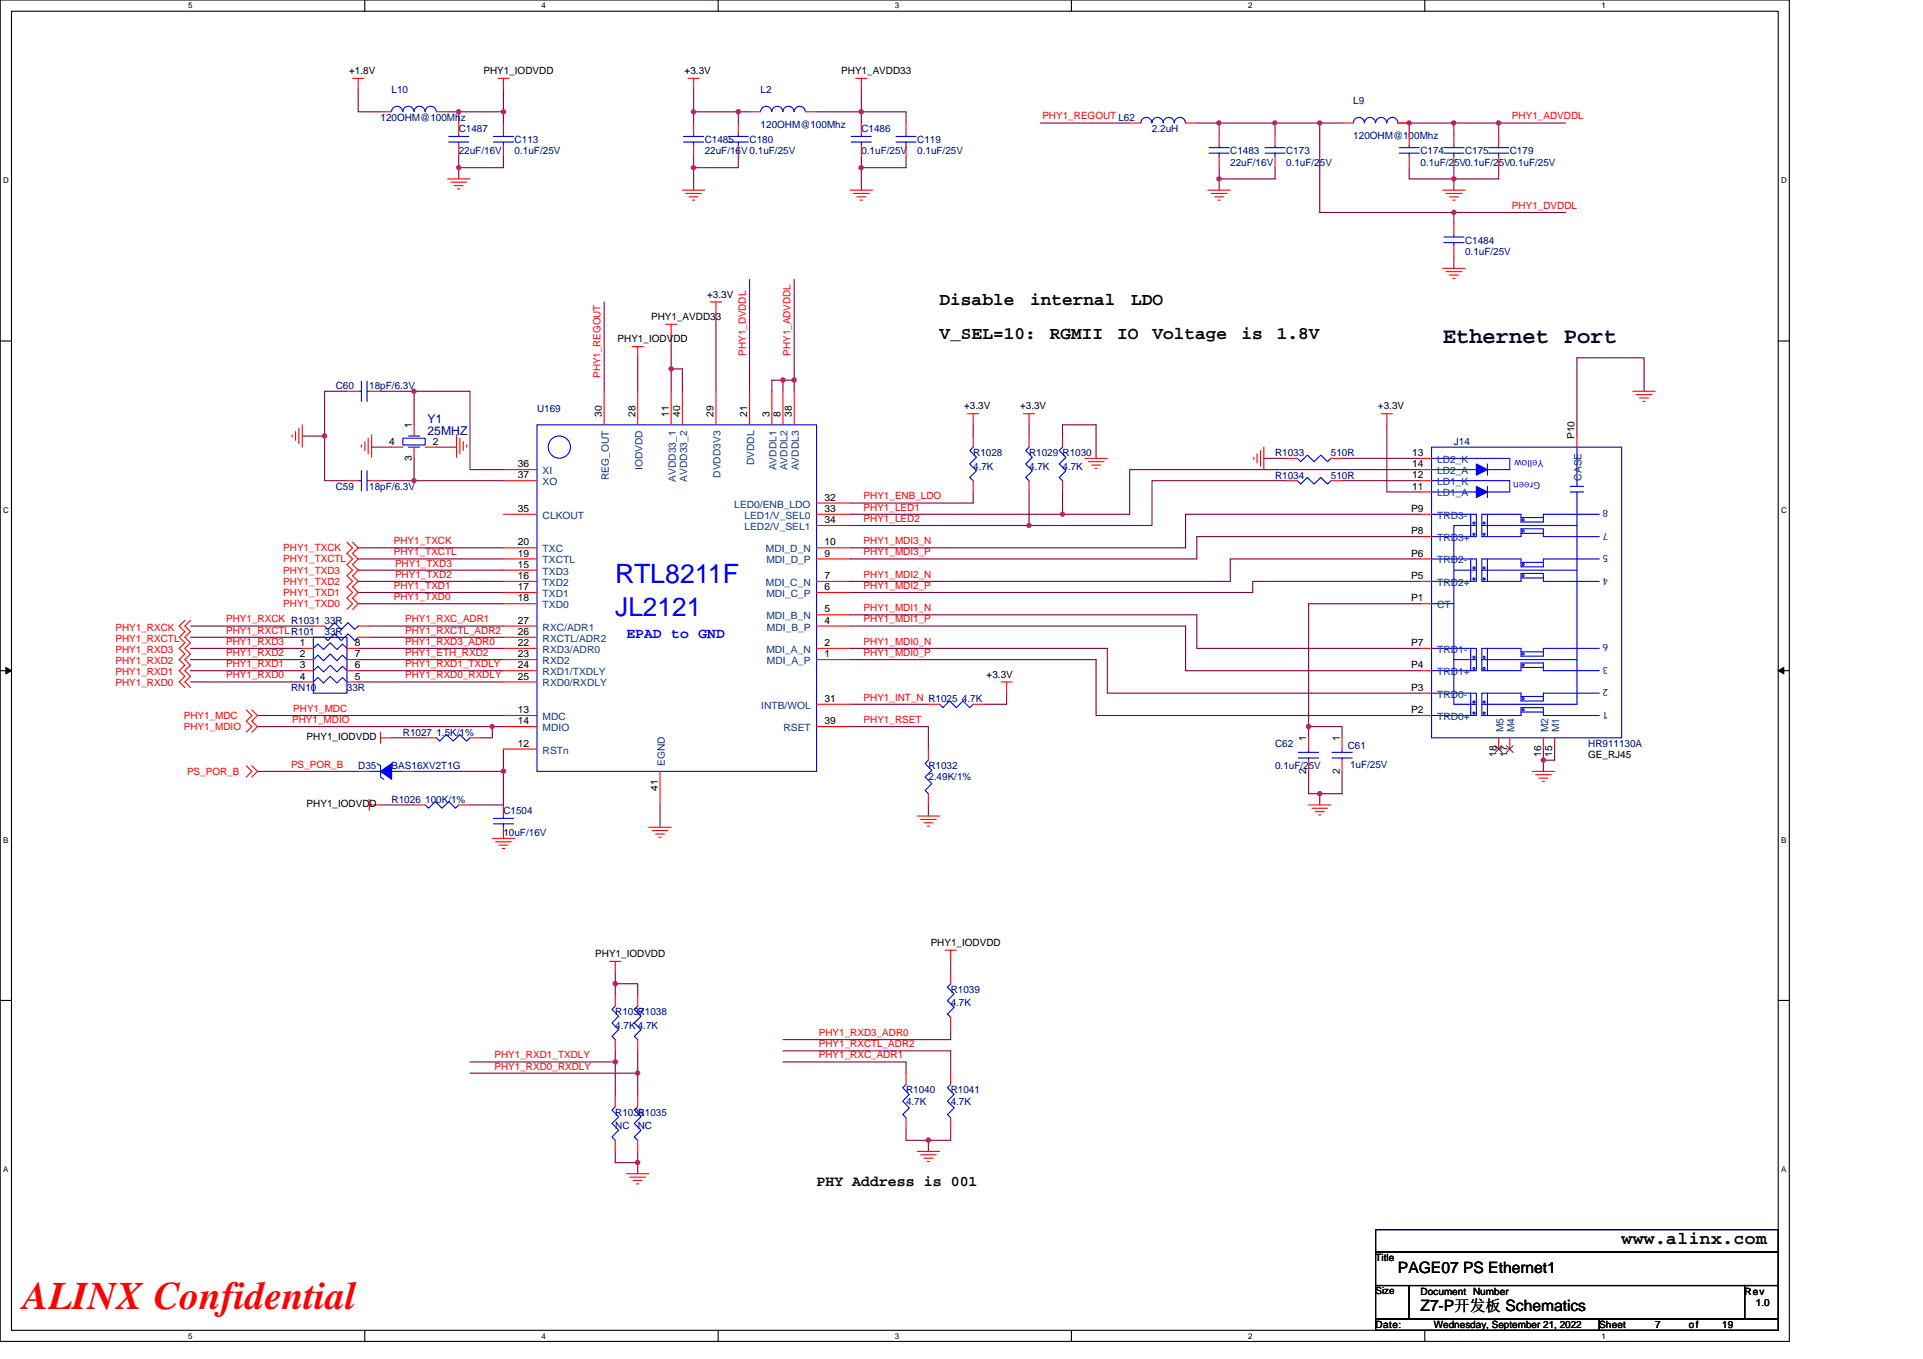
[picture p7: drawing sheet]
<svg xmlns="http://www.w3.org/2000/svg" width="297mm" height="210mm" viewBox="0 0 297 210" stroke-linecap="round" stroke-linejoin="round" font-family="sans-serif">
<path d="M0 0h276.4v207.3h-276.4zM1.8 1.7h272.9v203.8h-272.9z" fill="none" stroke="#000" stroke-width=".17"/>
<g fill="#fff">
<path d="M29.1 .2h.6v1.4h-.6z"/>
<path d="M29.1 205.7h.6v1.4h-.6z"/>
</g>
<path d="M56.3 0v1.7M56.3 205.5v1.8" fill="none" stroke="#000" stroke-width=".17"/>
<g fill="#fff">
<path d="M83.6 .2h.7v1.4h-.7z"/>
<path d="M83.6 205.7h.7v1.4h-.7z"/>
</g>
<path d="M110.9 0v1.7M110.9 205.5v1.8" fill="none" stroke="#000" stroke-width=".17"/>
<g fill="#fff">
<path d="M138.2 .2h.7v1.4h-.7z"/>
<path d="M138.2 205.7h.7v1.4h-.7z"/>
</g>
<path d="M165.5 0v1.7M165.5 205.5v1.8" fill="none" stroke="#000" stroke-width=".17"/>
<g fill="#fff">
<path d="M192.8 .2h.6v1.4h-.6z"/>
<path d="M192.8 205.7h.6v1.4h-.6z"/>
</g>
<path d="M220.1 0v1.7M220.1 205.5v1.8" fill="none" stroke="#000" stroke-width=".17"/>
<g fill="#fff">
<path d="M247.4 .2h.6v1.4h-.6z"/>
<path d="M247.4 205.7h.6v1.4h-.6z"/>
<path d="M.5 27.2h.8v1.4h-.8z"/>
<path d="M275.1 27.2h.9v1.4h-.9z"/>
<path d="M.5 78.1h.8v1.4h-.8z"/>
<path d="M275.1 78.1h.9v1.4h-.9z"/>
</g>
<path d="M0 52.7h1.8M274.7 52.7h1.7" fill="none" stroke="#000" stroke-width=".17"/>
<g fill="#fff">
<path d="M.5 129.1h.8v1.4h-.8z"/>
<path d="M275.1 129.1h.8v1.4h-.8z"/>
</g>
<path d="M0 103.6h1.8M274.7 103.6h1.7" fill="none" stroke="#000" stroke-width=".17"/>
<path d="M.9 103.1l.9 .5-.9 .5zM274.7 103.6l.8-.5v1z" fill="#000" stroke="#000" stroke-width=".15"/>
<g fill="#fff">
<path d="M.5 180h.8v1.4h-.8z"/>
<path d="M275.1 180h.8v1.4h-.8z"/>
</g>
<path d="M0 154.6h1.8M274.7 154.6h1.7M212.5 190h62.2v3.5h-62.2zM212.5 193.5h62.2v5.1h-62.2zM212.5 198.6h5.2v5.2h-5.2zM217.7 198.6h51.8v5.2h-51.8zM269.5 198.6h5.2v5.2h-5.2zM212.5 203.8h34.5v1.7h-34.5zM247 203.8h27.7v1.7h-27.7z" fill="none" stroke="#000" stroke-width=".17"/>
<g fill="none" stroke="#800040" stroke-width=".17">
<path d="M55.3 13.8v3.5h3.5M69.1 17.3h1.8M70.9 17.3h6.9M70.9 17.3v1.7M77.8 17.3v1.7M77.8 13.8v3.5M107.1 13.8v3.5M114 17.3v1.7M114 17.3h1.8M114 17.3h-6.9v1.7M126.1 17.3h7M133.1 17.3h6.9v1.7"/>
<path d="M133.1 17.3v1.7M133.1 13.8v3.5M160.7 19h13.8M184.9 19h3.4M188.3 19v1.7M188.3 19h8.7M197 19h6.9M197 19v1.7M203.9 19h3.4M203.9 19v13.8h20.7v1.7M215.9 19h1.8M217.7 19h6.9"/>
<path d="M217.7 19v1.7M224.6 19h6.9M224.6 19v1.7M231.5 19h10.3M231.5 19v1.7M70.9 24.2v1.7M70.9 25.9v1.7M77.8 24.2v1.7h-6.9M107.1 24.2v1.7M114 24.2v1.7h-6.9v3.5M133.1 25.9v3.5M133.1 24.2v1.7"/>
<path d="M140 24.2v1.7h-6.9M188.3 27.6v1.8M188.3 25.9v1.7h8.7v-1.7M217.7 25.9v1.7h6.9v-1.7M224.6 32.8h17.2M224.6 39.7v1.8M231.5 25.9v1.7h-6.9v1.8M93.3 46.7v13.8M98.5 55.3v5.2M103.7 57v3.5M103.7 57h1.7v3.5M103.7 51.8v5.2"/>
<path d="M110.6 48.4v12.1M115.8 43.2v17.3M120.9 58.7h-1.7v1.8M120.9 58.7v1.8M120.9 58.7h1.8M122.7 58.7v1.8M122.7 43.2v15.5M46.7 67.4h3.4M50.1 67.4v6.9h3.5M53.6 60.5h-3.5v6.9M57.4 68.9v.2h3.1M58.8 60.5h5.2"/>
<path d="M58.8 74.3h5.2M64 60.5h8.6v12.1h5.2M64 74.3h13.8M64 70.8v3.5M64 60.5v5.1M70.5 68.9v.2h-3.1M131.3 79.5h32.8M150.3 76v1.7h-19M150.3 65.6v1.8M159 65.6v1.8M159 76v5.2M164.1 76v3.5"/>
<path d="M164.1 67.4v-1.8h5.2v5.2M195.2 70.8h3.5M198.7 74.3h-20.8v6.9h-18.9M207.3 70.8h12.1M207.3 74.3h12.1M214.2 65.6v10.4h5.2M219.4 72.6h-44.9v6.9h-10.4M219.4 79.5h-36.3v5.1h-51.8M254 60.5v-5.2h-10.4v12.1M29.4 98.5h19M29.4 96.7h19M55.3 89.8h22.5"/>
<path d="M55.3 88.1h22.5M55.3 86.4h22.5M55.3 84.6h22.5M55.3 93.3h22.5M55.3 91.5h22.5M57 98.5h20.8M57 96.7h20.8M131.3 96.7h51.8v6.9h36.3M131.3 95h53.6v5.2h34.5M131.3 81.2h27.7M219.4 86.4h-29.4v3.4h-58.7M219.4 82.9h-34.5v3.5h-53.6"/>
<path d="M219.4 89.8h-25.9v1.7h-62.2M219.4 93.3h-17.3v19M29.4 105.4h17.3M29.4 100.2h17.3M29.4 101.9h17.3M29.4 103.6h17.3M39.8 112.3h36.2M39.8 110.6h38M39.8 119.2h15.5M55.3 100.2h22.5M55.3 101.9h22.5M55.3 103.6h22.5"/>
<path d="M55.3 105.4h22.5M60.5 114h5.2M64 119.2h13.8M76 112.3v1.7h-1.7M76 112.3h1.8M77.8 115.7v3.5M77.8 119.2v5.2h-5.2M131.3 108.8h12.1M131.3 100.2h39.7v6.9h48.4M131.3 112.3h12.1v3.4M131.3 101.9h38v8.7h50.1M155.5 107.1v1.7h-3.5"/>
<path d="M202.1 119.2v3.4h1.8M202.1 112.3h5.2v1.7M202.1 112.3v1.7M207.3 119.2v3.4h-3.4M238.4 117.5v1.7M238.4 115.7v1.8M240.1 115.7v1.8h-1.7M58.8 124.4h5.2M102 124.4v3.4M143.4 124.4v1.7M203.9 122.6v1.8M95 152h3.5v1.7"/>
<path d="M95 150.3v1.7M95 152v1.7M146.9 158.9v1.7h-26M146.9 148.5v1.8M72.6 165.8h25.9M72.6 164.1h22.4M95 177.9v1.7h3.5M95 164.1v5.2M95 162.4v1.7M98.5 177.9v1.7M98.5 179.6v1.8M98.5 165.8v3.5"/>
<path d="M98.5 162.4v3.4M120.9 162.4h26v3.4M120.9 164.1h19.1v1.7M140 174.5v1.7h3.4M143.4 176.2v1.7M146.9 174.5v1.7h-3.5"/>
</g>
<g fill="#f0f" stroke="#f0f" stroke-width=".17">
<circle cx="203.9" cy="122.6" r=".33"/>
<circle cx="202.1" cy="112.3" r=".34"/>
<circle cx="238.4" cy="117.5" r=".34"/>
<circle cx="77.8" cy="119.2" r=".34"/>
<circle cx="158.9" cy="81.2" r=".34"/>
<circle cx="164.1" cy="79.4" r=".33"/>
<circle cx="120.9" cy="58.7" r=".34"/>
<circle cx="122.7" cy="58.7" r=".34"/>
<circle cx="103.7" cy="57" r=".34"/>
<circle cx="50.1" cy="67.3" r=".34"/>
<circle cx="63.9" cy="60.4" r=".34"/>
<circle cx="63.9" cy="74.3" r=".34"/>
<circle cx="188.3" cy="19" r=".33"/>
<circle cx="188.3" cy="27.6" r=".33"/>
<circle cx="203.9" cy="19" r=".33"/>
<circle cx="224.6" cy="32.8" r=".34"/>
<circle cx="224.6" cy="27.6" r=".33"/>
<circle cx="231.5" cy="19" r=".33"/>
<circle cx="224.6" cy="19" r=".33"/>
<circle cx="217.7" cy="19" r=".33"/>
<circle cx="133" cy="17.3" r=".34"/>
<circle cx="133" cy="25.9" r=".34"/>
<circle cx="77.8" cy="17.3" r=".34"/>
<circle cx="70.8" cy="25.9" r=".34"/>
<circle cx="196.9" cy="19" r=".33"/>
<circle cx="114" cy="17.3" r=".34"/>
<circle cx="107.1" cy="25.9" r=".34"/>
<circle cx="107.1" cy="17.3" r=".34"/>
<circle cx="70.8" cy="17.3" r=".34"/>
<circle cx="76" cy="112.3" r=".34"/>
<circle cx="98.5" cy="165.8" r=".33"/>
<circle cx="98.5" cy="179.6" r=".34"/>
<circle cx="95" cy="152" r=".34"/>
<circle cx="95" cy="164.1" r=".34"/>
<circle cx="143.4" cy="176.2" r=".34"/>
</g>
<g fill="none" stroke="#f00" stroke-width=".17">
<path d="M54.5 12.1h1.7M55.3 12.1v1.7M58.8 17.3h1.7M67.4 17.3h1.7M70.9 19v1.7M76.9 12.1h1.7M77.8 19v1.7M77.8 12.1v1.7M106.3 12.1h1.7M107.1 12.1v1.7M107.1 19v1.7M114 19v1.7"/>
<path d="M115.8 17.3h1.7M124.4 17.3h1.7M132.2 12.1h1.7M133.1 12.1v1.7M133.1 19v1.7M140 19v1.7M174.5 19h1.7M183.1 19h1.8M207.3 19h1.7M215.9 19h1.8M69.1 27.6h3.5M69.7 28.2h2.4"/>
<path d="M70.2 28.7h1.4M70.7 29.2h.3M70.9 22.5v1.7M77.8 22.5v1.7M105.4 29.4h3.5M105.9 29.9h2.4M106.4 30.4h1.4M107 30.9h.3M107.1 22.5v1.7M114 22.5v1.7M131.3 29.4h3.5M131.8 29.9h2.5"/>
<path d="M132.4 30.4h1.3M132.9 30.9h.3M133.1 22.5v1.7M140 22.5v1.7M186.6 29.4h3.4M187.1 29.9h2.4M187.6 30.4h1.4M188.1 30.9h.4M188.3 20.7v1.8M188.3 24.2v1.7M197 20.7v1.8M197 24.2v1.7"/>
<path d="M217.7 20.7v1.8M217.7 24.2v1.7M222.9 29.4h3.4M223.4 29.9h2.4M223.9 30.4h1.4M224.4 30.9h.4M224.6 20.7v1.8M224.6 24.2v1.7M224.6 34.5v1.8M224.6 38v1.7M231.5 20.7v1.8M231.5 24.2v1.7"/>
<path d="M97.6 53.6h1.8M98.5 53.6v1.7M102.8 50.1h1.7M103.7 50.1v1.7M109.7 46.7h1.8M110.6 46.7v1.7M222.9 41.5h3.4M223.4 42h2.4M223.9 42.5h1.4M224.4 43h.4M45.1 67.2v.3M45.7 66.7v1.4"/>
<path d="M46.2 66.2v2.4M46.7 65.6v3.5M53.6 74.3h1.7M53.6 60.5h1.7M55.8 68.7v.4M56.4 68.2v1.4M56.9 67.7v2.4M57 74.3h1.8M57 60.5h1.8M57.4 67.2v3.5M60.5 69.1h1.7M64 65.6v1.8"/>
<path d="M64 69.1v1.7M65.7 69.1h1.7M70.5 67.2v3.5M71 67.7v2.4M71.6 68.2v1.4M72.1 68.7v.4M77.8 72.6h5.1M77.8 74.3h5.1M77.8 79.5h5.1M93.3 60.5v5.1M98.5 60.5v5.1M103.7 60.5v5.1"/>
<path d="M105.4 60.5v5.1M110.6 60.5v5.1M115.8 60.5v5.1M119.2 60.5v5.1M120.9 60.5v5.1M122.7 60.5v5.1M126.1 77.7h5.2M126.1 79.5h5.2M149.5 63.9h1.7M150.3 63.9v1.7M150.3 74.3v1.7M150.3 67.4v1.7"/>
<path d="M158.1 63.9h1.7M159 63.9v1.7M159 74.3v1.7M159 67.4v1.7M164.1 74.3v1.7M164.1 67.4v1.7M167.6 70.8h3.4M168.1 71.3h2.4M168.6 71.9h1.4M169.1 72.4h.4M193.7 70.7v.3M194.2 70.1v1.4"/>
<path d="M194.7 69.6v2.4M195.2 69.1v3.5M198.7 70.8h1.7M198.7 74.3h1.7M205.6 70.8h1.7M205.6 74.3h1.7M213.4 63.9h1.7M214.2 63.9v1.7M219.4 79.5h1.7M219.4 76h1.7M219.4 74.3h1.7M219.4 72.6h1.7"/>
<path d="M219.4 70.8h1.7M243.6 67.4v1.7M252.2 60.5h3.5M252.7 61h2.5M253.3 61.5h1.3M253.8 62h.3M28.6 95.9l-.9 .8 .9 .9-.9 .9 .9 .8-.9 .9 .9 .8-.9 .9 .9 .9-.9 .8 .9 .9-.9 .9 .9 .8M29.4 95.9l-.8 .8 .8 .9-.8 .9 .8 .8-.8 .9 .8 .8-.8 .9 .8 .9-.8 .8 .8 .9-.8 .9 .8 .8M48.4 98.5h1.7M48.4 96.7h1.7M53.6 83.8l.9 .8-.9 .9 .9 .9-.9 .8 .9 .9-.9 .9 .9 .8-.9 .9 .9 .8-.9 .9 .9 .9-.9 .8M54.5 83.8l.8 .8-.8 .9 .8 .9-.8 .8 .8 .9-.8 .9 .8 .8-.8 .9 .8 .8-.8 .9 .8 .9-.8 .8"/>
<path d="M55.3 98.5h1.7M55.3 96.7h1.7M77.8 98.5h5.1M77.8 96.7h5.1M77.8 84.6h5.1M77.8 93.3h5.1M77.8 91.5h5.1M77.8 89.8h5.1M77.8 88.1h5.1M77.8 86.4h5.1M126.1 96.7h5.2M126.1 95h5.2"/>
<path d="M126.1 91.5h5.2M126.1 89.8h5.2M126.1 86.4h5.2M126.1 84.6h5.2M126.1 81.2h5.2M219.4 89.8h1.7M219.4 86.4h1.7M219.4 82.9h1.7M219.4 93.3h1.7M38.1 109.7l.8 .9-.8 .8 .8 .9-.8 .8M38.1 118.3l.8 .9-.8 .9M38.9 109.7l.9 .9-.9 .8 .9 .9-.9 .8"/>
<path d="M38.9 118.3l.9 .9-.9 .9M46.7 100.2h1.7M46.7 101.9h1.7M46.7 103.6h1.7M46.7 105.4h1.7M53.6 105.4h1.7M53.6 103.6h1.7M53.6 101.9h1.7M53.6 100.2h1.7M55.3 119.2h1.7M58.8 114h1.7M58.8 113.1v1.8"/>
<path d="M62.2 119.2h1.8M65.7 114h1.7M72.6 114h1.7M77.8 105.4h5.1M77.8 103.6h5.1M77.8 101.9h5.1M77.8 100.2h5.1M77.8 115.7h5.1M77.8 110.6h5.1M77.8 112.3h5.1M102 119.2v5.2M126.1 101.9h5.2"/>
<path d="M126.1 100.2h5.2M126.1 108.8h5.2M126.1 112.3h5.2M143.4 108.8h1.7M143.4 115.7v1.8M150.3 108.8h1.7M154.6 105.4h1.8M155.5 105.4v1.7M202.1 114v1.7M202.1 117.5v1.7M207.3 114v1.7M207.3 117.5v1.7"/>
<path d="M219.4 110.6h1.7M219.4 107.1h1.7M219.4 103.6h1.7M219.4 100.2h1.7M231.5 114v1.7M233.2 114v1.7M236.7 119.2h3.4M237.2 119.7h2.4M238.4 114v1.7M240.1 114v1.7M57 124.4h1.8M57 123.5v1.7"/>
<path d="M64 124.4h1.7M70.9 124.4h1.7M76 129.5h3.5M76.6 130.1h2.4M77.1 130.6h1.4M77.6 131.1h.4M77.8 124.4v1.7M77.8 127.8v1.7M100.2 127.8h3.5M100.8 128.3h2.4M101.3 128.9h1.3M101.8 129.4h.3"/>
<path d="M141.7 126.1h3.4M142.2 126.6h2.4M142.7 127.1h1.4M143.2 127.7h.4M143.4 122.6v1.8M202.1 124.4h3.5M202.6 124.9h2.5M203.2 125.4h1.4M203.7 125.9h.3M237.7 120.2h1.4M238.2 120.7h.4M94.2 148.5h1.7"/>
<path d="M95 148.5v1.8M95 153.7v1.7M98.5 153.7v1.7M146 146.8h1.7M146.9 146.8v1.7M146.9 157.2v1.7M146.9 150.3v1.7M95 176.2v1.7M95 169.3v1.7M95 160.6v1.8M98.5 160.6v1.8M98.5 176.2v1.7"/>
<path d="M98.5 169.3v1.7M140 172.7v1.8M140 165.8v1.8M141.7 177.9h3.4M142.2 178.4h2.4M142.7 178.9h1.4M143.2 179.5h.4M146.9 172.7v1.8M146.9 165.8v1.8M96.8 181.4h3.4M97.3 181.9h2.4M97.8 182.4h1.4"/>
<path d="M98.3 182.9h.4"/>
</g>
<g fill="none" stroke="#00f" stroke-width=".17">
<path d="M60.5 17.3a.86 .86 0 0 1 .8-.9 .86 .86 0 0 1 .9 .9 .87 .87 0 0 1 .9-.9 .87 .87 0 0 1 .8 .9 .86 .86 0 0 1 .9-.9 .86 .86 0 0 1 .9 .9M65.7 17.3a.86 .86 0 0 1 .8-.9 .86 .86 0 0 1 .9 .9M117.5 17.3a.86 .86 0 0 1 .9-.9 .86 .86 0 0 1 .8 .9 .86 .86 0 0 1 .9-.9 .86 .86 0 0 1 .8 .9M120.9 17.3a.86 .86 0 0 1 .9-.9 .86 .86 0 0 1 .9 .9M122.7 17.3a.86 .86 0 0 1 .8-.9 .86 .86 0 0 1 .9 .9M176.2 19a.85 .85 0 0 1 .9-.9 .85 .85 0 0 1 .8 .9M177.9 19a.86 .86 0 0 1 .9-.9 .86 .86 0 0 1 .9 .9M179.7 19a.85 .85 0 0 1 .8-.9 .85 .85 0 0 1 .9 .9 .87 .87 0 0 1 .8-.9 .87 .87 0 0 1 .9 .9M209 19a.86 .86 0 0 1 .9-.9 .86 .86 0 0 1 .9 .9 .86 .86 0 0 1 .8-.9 .86 .86 0 0 1 .9 .9M212.5 19a.86 .86 0 0 1 .8-.9 .86 .86 0 0 1 .9 .9 .86 .86 0 0 1 .9-.9 .86 .86 0 0 1 .8 .9M69.3 21.9h3.1M69.3 21.1h3.1"/>
<path d="M70.9 20.7v.4M70.9 21.9v.6M76.2 21.9h3.1M76.2 21.1h3.1M77.8 20.7v.4M77.8 21.9v.6M105.6 21.9h3.1M105.6 21.1h3.1M107.1 20.7v.4M107.1 21.9v.6M112.5 21.9h3.1M112.5 21.1h3.1"/>
<path d="M114 20.7v.4M114 21.9v.6M131.5 21.9h3.1M131.5 21.1h3.1M133.1 20.7v.4M133.1 21.9v.6M138.4 21.9h3.1M138.4 21.1h3.1M140 20.7v.4M140 21.9v.6M186.7 23.7h3.2M186.7 22.8h3.2"/>
<path d="M188.3 22.5v.3M188.3 23.7v.5M195.4 23.7h3.1M195.4 22.8h3.1M197 22.5v.3M197 23.7v.5M216.1 23.7h3.1M216.1 22.8h3.1M217.7 22.5v.3M217.7 23.7v.5M223 23.7h3.1M223 22.8h3.1"/>
<path d="M223 37.5h3.1M223 36.6h3.1M224.6 22.5v.3M224.6 23.7v.5M224.6 36.3v.3M224.6 37.5v.5M229.9 23.7h3.1M229.9 22.8h3.1M231.5 22.5v.3M231.5 23.7v.5M55.8 58.9v3.1M56.7 58.9v3.1"/>
<path d="M55.3 74.3h.5M55.3 60.5h.5M55.8 72.7v3.1M56.7 74.3h.3M56.7 60.5h.3M56.7 72.7v3.1M62.2 67.7h3.5v1h-3.5zM63.1 67.4h1.7M63.1 69.1h1.7M64 69.1h.1M64 67.4h.1M82.9 65.6h43.2v53.6h-43.2z"/>
<path d="M150.3 69.1l-.5 .5 1 1.1-1 1 1 1-1 1.1 .5 .5M159 69.1l-.6 .5 1.1 1.1-1.1 1 1.1 1-1.1 1.1 .6 .5M164.1 69.1l-.5 .5 1.1 1.1-1.1 1 1.1 1-1.1 1.1 .5 .5M200.4 70.8l.5 .5 1-1 1.1 1 1-1 1.1 1 .5-.5M200.4 74.3l.5 .5 1-1 1.1 1 1-1 1.1 1 .5-.5M221.1 79.5h6.9v3.4h-6.9M221.1 69.1h29.4v44.9h-29.4zM221.1 74.3h12.1v1.7h-12.1M221.1 70.8h12.1v1.8h-12.1M227.2 79.5v3.4M229.8 79.5v3.4M229.8 75.1v1.8"/>
<path d="M229.8 71.7v1.7M234.9 80h3.5M242.5 76h2.1M242.5 75.1h2.1M243.6 76v32.8h-14.7M243.6 69.1v6M247 79.5h-8.6v1.2h-3.5v-1.2h-6v3.4h6v-1.2h3.5v1.2h8.6M48.4 98.5h5.2v8.6h-5.2zM50.1 98.5l.5 .5 1.1-1.1 1 1.1 1.1-1.1 1 1.1 .5-.5M50.1 96.7l.5 .5 1.1-1 1 1 1.1-1 1 1 .5-.5M221.1 93.3h3.5M221.1 86.4h6.9v3.4h-6.9"/>
<path d="M224.6 88.1h3.4M227.2 86.4v3.4M227.6 89.3h.2v.3h-.2zM227.6 82.4h.2v.3h-.2zM227.6 87.6h.2v.3h-.2zM227.6 80.7h.2v.2h-.2zM228 81.2h-3.4v27.6h3.4M228.9 88.1h14.7M228.9 81.2h14.7M229.1 87.6h.2v.3h-.2zM229.1 89.3h.2v.3h-.2zM229.1 80.7h.2v.2h-.2z"/>
<path d="M229.1 82.4h.2v.3h-.2zM229.8 86.4v3.4M234.9 89.3h3.5M234.9 82.4h3.5M234.9 86.9h3.5M235.2 87.1h.2v.2h-.2zM235.2 88.8h.2v.3h-.2zM235.2 80.2h.2v.2h-.2zM235.2 81.9h.2v.3h-.2zM247 86.4h-8.6v1.2h-3.5v-1.2h-6v3.4h6v-1.2h3.5v1.2h8.6M48.4 100.2l.7-.7 .9 .9 1-1.1 1 1.1 .9-.9 .7 .7M48.4 101.9l.7-.7 .9 .9 1-1.1 1 1.1 .9-.9 .7 .7"/>
<path d="M48.4 103.6l.7-.6 .9 .8 1-1 1 1 .9-.8 .7 .6M48.4 105.4l.7-.7 .9 .8 1-1 1 1 .9-.8 .7 .7M57 119.2h1.8M58.2 118l.6 .3v1.8l.5 .3M60.5 119.2h1.7M67.4 114l.5 .5 1.1-1 1 1 1-1 1.1 1 .5-.5M143.4 117.5l-.5 .5 1 1-1 1.1 1 1-1 1 .5 .5M145.1 108.8l.5 .5 1.1-1 1 1 1.1-1 1 1 .5-.5M200.6 116.2h3.1M200.6 117.1h3.1M202.1 115.7v.5M202.1 117.1v.4"/>
<path d="M205.8 116.2h3.1M205.8 117.1h3.1M207.3 115.7v.5M207.3 117.1v.4M221.1 107.1h6.9v3.5h-6.9M221.1 100.2h6.9v3.4h-6.9M224.6 101.9h3.4M227.2 107.1v3.5M227.2 100.2v3.4M227.6 110.1h.2v.2h-.2zM227.6 108.4h.2v.2h-.2zM227.6 103.2h.2v.2h-.2z"/>
<path d="M227.6 101.4h.2v.3h-.2zM228.9 101.9h14.7M229.1 101.4h.2v.3h-.2zM229.1 110.1h.2v.2h-.2zM229.1 108.4h.2v.2h-.2zM229.1 103.2h.2v.2h-.2zM229.8 107.1v3.5M229.8 100.2v3.4M234.9 110h3.5M234.9 107.6h3.5M234.9 103.1h3.5M234.9 100.7h3.5"/>
<path d="M235.2 109.6h.2v.2h-.2zM235.2 107.8h.2v.3h-.2zM235.2 100.9h.2v.2h-.2zM235.2 102.6h.2v.3h-.2zM247 100.2h-8.6v1.2h-3.5v-1.2h-6v3.4h6v-1.2h3.5v1.2h8.6M247 107.1h-8.6v1.2h-3.5v-1.2h-6v3.5h6v-1.3h3.5v1.3h8.6M65.7 124.4l.5 .5 1-1.1 1.1 1.1 1-1.1 1.1 1.1 .5-.5M76.2 127.3h3.1M76.2 126.4h3.1M77.8 126.1v.3M77.8 127.3v.5M95 155.4l-.5 .6 1.1 1-1.1 1.1 1.1 1-1.1 1 .5 .5"/>
<path d="M98.5 155.4l-.5 .6 1 1-1 1.1 1 1-1 1 .5 .5M146.9 152l-.6 .5 1.1 1.1-1.1 1 1.1 1-1.1 1.1 .6 .5M95 171l-.5 .5 1.1 1.1-1.1 1 1.1 1-1.1 1.1 .5 .5M98.5 171l-.5 .5 1 1.1-1 1 1 1-1 1.1 .5 .5M140 167.6l-.6 .5 1.1 1-1.1 1 1.1 1.1-1.1 1 .6 .5M146.9 167.6l-.6 .5 1.1 1-1.1 1 1.1 1.1-1.1 1 .6 .5"/>
<circle cx="86.4" cy="69.1" r="1.71"/>
</g>
<g fill="#00f" stroke="#00f" stroke-width=".17">
<path d="M58.8 119.2l1.7-1.2v2.4z" fill-rule="evenodd"/>
<path d="M228 75.1l1.8 .9-1.8 .9z" fill-rule="evenodd"/>
<path d="M228 71.7l1.8 .9-1.8 .8z" fill-rule="evenodd"/>
</g>
<path d="M231 115.2l1 1.1M232 115.2l-1 1.1M232.7 115.2l1 1.1M233.7 115.2l-1 1.1" fill="none" stroke="#804000" stroke-width=".15"/>
<text font-size="6" fill="#f00" x="3.5" y="202.3">ALINX Confidential</text>
<text font-size="4.1" fill="#00f" x="95" y="90.1">RTL8211F</text>
<text font-size="4" fill="#00f" x="95" y="95.2">JL2121</text>
<text font-size="3.4" fill="#000040" x="222.9" y="52.9">Ethernet Port</text>
<g font-size="2.8">
<text x="145.1" y="47.2">Disable</text>
<text x="159.1" y="47.2">internal</text>
<text x="174.7" y="47.2">LDO</text>
<text x="145.1" y="52.4">V_SEL=10:</text>
<text x="162.2" y="52.4">RGMII</text>
<text x="172.6" y="52.4">IO</text>
<text x="178" y="52.4">Voltage</text>
<text x="191.8" y="52.4">is</text>
<text x="197.2" y="52.4">1.8V</text>
<text x="250.5" y="192.3">www.alinx.com</text>
</g>
<g font-size="2.4">
<text x="215.9" y="196.7">PAGE07 PS Ethernet1</text>
<text x="219.4" y="202.5">Z7-P开发板 Schematics</text>
</g>
<text font-size="2.3" x="126.1" y="183.3">PHY Address is 001</text>
<text font-size="2.2" fill="#00f" x="96.8" y="98.6">EPAD to GND</text>
<g font-size="1.9" fill="#000080">
<text x="66" y="65.4">Y1</text>
<text x="66" y="67.2">25MHZ</text>
</g>
<g font-size="1.5">
<text x="53.9" y="11.4">+1.8V</text>
<text x="74.7" y="11.4">PHY1_IODVDD</text>
<text x="105.7" y="11.4">+3.3V</text>
<text x="129.9" y="11.4">PHY1_AVDD33</text>
<text x="109.2" y="46">+3.3V</text>
<text x="95.4" y="52.9">PHY1_IODVDD</text>
<text x="100.6" y="49.4">PHY1_AVDD33</text>
<text x="93" y="64.4" transform="rotate(-90 93 64.4)">30</text>
<text x="98.1" y="64.4" transform="rotate(-90 98.1 64.4)">28</text>
<text x="103.3" y="64.4" transform="rotate(-90 103.3 64.4)">11</text>
<text x="105" y="64.4" transform="rotate(-90 105 64.4)">40</text>
<text x="110.2" y="64.4" transform="rotate(-90 110.2 64.4)">29</text>
<text x="115.4" y="64.4" transform="rotate(-90 115.4 64.4)">21</text>
<text x="118.9" y="64.4" transform="rotate(-90 118.9 64.4)">3</text>
<text x="120.6" y="64.4" transform="rotate(-90 120.6 64.4)">8</text>
<text x="122.3" y="64.4" transform="rotate(-90 122.3 64.4)">38</text>
<text x="148.9" y="63.2">+3.3V</text>
<text x="157.6" y="63.2">+3.3V</text>
<text x="212.8" y="63.2">+3.3V</text>
<text x="60.1" y="68.7">4</text>
<text x="63.6" y="71.2" transform="rotate(-90 63.6 71.2)">3</text>
<text x="63.6" y="66.2" transform="rotate(-90 63.6 66.2)">1</text>
<text x="66.9" y="68.7">2</text>
<text x="218.1" y="70.5">13</text>
<text x="243.2" y="67.9" transform="rotate(-90 243.2 67.9)">P10</text>
<text x="80" y="72.2">36</text>
<text x="80" y="73.9">37</text>
<text x="127.3" y="77.4">32</text>
<text x="218.1" y="75.6">11</text>
<text x="218.1" y="73.9">12</text>
<text x="218.1" y="72.2">14</text>
<text x="80" y="79.1">35</text>
<text x="127.3" y="80.8">34</text>
<text x="127.3" y="79.1">33</text>
<text x="218" y="82.6">P8</text>
<text x="218" y="79.1">P9</text>
<text x="80" y="84.3">20</text>
<text x="80" y="89.5">16</text>
<text x="80" y="87.7">15</text>
<text x="80" y="86">19</text>
<text x="127.3" y="89.5">7</text>
<text x="127.3" y="84.3">10</text>
<text x="127.3" y="86">9</text>
<text x="218" y="89.5">P5</text>
<text x="218" y="86">P6</text>
<text x="80" y="92.9">18</text>
<text x="80" y="91.2">17</text>
<text x="127.3" y="94.6">5</text>
<text x="127.3" y="91.2">6</text>
<text x="218" y="92.9">P1</text>
<text x="46.3" y="99.8">1</text>
<text x="46.3" y="101.6">2</text>
<text x="54.8" y="101.6">7</text>
<text x="54.8" y="99.8">8</text>
<text x="80" y="98.1">26</text>
<text x="80" y="101.6">23</text>
<text x="80" y="99.8">22</text>
<text x="80" y="96.4">27</text>
<text x="127.3" y="101.6">1</text>
<text x="127.3" y="99.8">2</text>
<text x="127.3" y="96.4">4</text>
<text x="218" y="99.8">P7</text>
<text x="46.3" y="103.3">3</text>
<text x="46.3" y="105">4</text>
<text x="54.8" y="105">5</text>
<text x="54.8" y="103.3">6</text>
<text x="80" y="105">25</text>
<text x="80" y="103.3">24</text>
<text x="152.4" y="104.7">+3.3V</text>
<text x="218" y="106.7">P3</text>
<text x="218" y="103.3">P4</text>
<text x="80" y="110.2">13</text>
<text x="80" y="111.9">14</text>
<text x="127.3" y="111.9">39</text>
<text x="127.3" y="108.5">31</text>
<text x="218" y="110.2">P2</text>
<text x="47.4" y="114.4">PHY1_IODVDD</text>
<text x="80" y="115.4">12</text>
<text x="201.8" y="119.5" transform="rotate(-90 201.8 119.5)">2</text>
<text x="201.8" y="114.5" transform="rotate(-90 201.8 114.5)">1</text>
<text x="206.9" y="119.5" transform="rotate(-90 206.9 119.5)">2</text>
<text x="206.9" y="114.5" transform="rotate(-90 206.9 114.5)">1</text>
<text x="231.1" y="117" transform="rotate(-90 231.1 117)">18</text>
<text x="232.9" y="117" transform="rotate(-90 232.9 117)">17</text>
<text x="238" y="117" transform="rotate(-90 238 117)">16</text>
<text x="239.8" y="117" transform="rotate(-90 239.8 117)">15</text>
<text x="245.3" y="117.1">GE_RJ45</text>
<text x="47.4" y="124.7">PHY1_IODVDD</text>
<text x="101.6" y="122.2" transform="rotate(-90 101.6 122.2)">41</text>
<text x="91.9" y="147.9">PHY1_IODVDD</text>
<text x="143.8" y="146.1">PHY1_IODVDD</text>
<text x="212.5" y="194.9">Title</text>
<text x="212.5" y="200">Size</text>
<text x="219.4" y="200">Document Number</text>
<text x="269.5" y="200">Rev</text>
<text x="271.2" y="201.8">1.0</text>
<text x="212.5" y="205.2">Date:</text>
<text x="221.5" y="205.2">Wednesday, September 21, 2022</text>
<text x="247" y="205.2">Sheet</text>
<text x="255.7" y="205.2">7</text>
<text x="260.9" y="205.2">of</text>
<text x="266" y="205.2">19</text>
</g>
<g font-size="1.5" fill="#000080">
<text x="60.5" y="14.4">L10</text>
<text x="117.5" y="14.4">L2</text>
<text x="209" y="16.1">L9</text>
<text x="58.8" y="18.7">120OHM@100Mhz</text>
<text x="70.9" y="20.4">C1487</text>
<text x="70.9" y="23.9">22uF/16V</text>
<text x="79.5" y="22.1">C113</text>
<text x="79.5" y="23.9">0.1uF/25V</text>
<text x="108.9" y="22.1">C1485</text>
<text x="108.9" y="23.9">22uF/16V 0.1uF/25V</text>
<text x="115.8" y="22.1">C180</text>
<text x="117.5" y="19.7">120OHM@100Mhz</text>
<text x="133.1" y="20.4">C1486</text>
<text x="133.1" y="23.9">0.1uF/25V</text>
<text x="141.7" y="22.1">C119</text>
<text x="141.7" y="23.9">0.1uF/25V</text>
<text x="177.9" y="20.4">2.2uH</text>
<text x="190" y="23.9">C1483</text>
<text x="198.7" y="23.9">C173</text>
<text x="209" y="21.4">120OHM@100Mhz</text>
<text x="219.4" y="23.9">C174</text>
<text x="226.3" y="23.9">C175</text>
<text x="233.2" y="23.9">C179</text>
<text x="190" y="25.6">22uF/16V</text>
<text x="198.7" y="25.6">0.1uF/25V</text>
<text x="219.4" y="25.6">0.1uF/25V0.1uF/25V0.1uF/25V</text>
<text x="226.3" y="37.7">C1484</text>
<text x="226.3" y="39.4">0.1uF/25V</text>
<text x="51.9" y="60.1">C60</text>
<text x="57" y="60.1">18pF/6.3V</text>
<text x="82.9" y="63.6">U169</text>
<text x="150.3" y="70.5">R1028</text>
<text x="159" y="70.5">R1029 R1030</text>
<text x="197" y="70.5">R1033</text>
<text x="205.6" y="70.5">510R</text>
<text x="224.6" y="68.8">J14</text>
<text x="51.9" y="75.7">C59</text>
<text x="57" y="75.7">18pF/6.3V</text>
<text x="150.3" y="72.6">4.7K</text>
<text x="159" y="72.6">4.7K</text>
<text x="164.1" y="72.6">4.7K</text>
<text x="197" y="74">R1034</text>
<text x="205.6" y="74">510R</text>
<text x="50.1" y="98.1">33R</text>
<text x="45" y="106.8">RN10</text>
<text x="53.6" y="106.8">33R</text>
<text x="62.2" y="113.7">R1027 1.5K/1%</text>
<text x="55.3" y="118.9">D35</text>
<text x="60.5" y="118.9">BAS16XV2T1G</text>
<text x="143.4" y="118.9">R1032</text>
<text x="197" y="115.4">C62</text>
<text x="197" y="118.9">0.1uF/25V</text>
<text x="208.2" y="115.7">C61</text>
<text x="208.5" y="118.7">1uF/25V</text>
<text x="245.3" y="115.4">HR911130A</text>
<text x="60.5" y="124">R1026 100K/1%</text>
<text x="77.8" y="125.8">C1504</text>
<text x="143.4" y="120.6">2.49K/1%</text>
<text x="77.8" y="129.2">10uF/16V</text>
<text x="146.9" y="153.4">R1039</text>
<text x="146.9" y="155.5">4.7K</text>
<text x="95" y="156.8">R1037</text>
<text x="95" y="158.9">4.7K 4.7K</text>
<text x="98.5" y="156.8">R1038</text>
<text x="95" y="172.4">R1036</text>
<text x="98.5" y="172.4">R1035</text>
<text x="140" y="169">R1040</text>
<text x="140" y="170.7">4.7K</text>
<text x="146.9" y="169">R1041</text>
<text x="146.9" y="170.7">4.7K</text>
<text x="95" y="174.5">NC</text>
<text x="98.5" y="174.5">NC</text>
</g>
<g font-size="1.5" fill="#f00">
<text x="161" y="18.5">PHY1_REGOUT L62</text>
<text x="233.5" y="18.5">PHY1_ADVDDL</text>
<text x="233.5" y="32.3">PHY1_DVDDL</text>
<text x="92.8" y="58.4" transform="rotate(-90 92.8 58.4)">PHY1_REGOUT</text>
<text x="115.2" y="54.9" transform="rotate(-90 115.2 54.9)">PHY1_DVDDL</text>
<text x="122.1" y="54.9" transform="rotate(-90 122.1 54.9)">PHY1_ADVDDL</text>
<text x="133.4" y="77.2">PHY1_ENB_LDO</text>
<text x="133.4" y="80.6">PHY1_LED2</text>
<text x="133.4" y="78.9">PHY1_LED1</text>
<text x="43.7" y="86.9">PHY1_TXCTL</text>
<text x="43.7" y="88.6">PHY1_TXD3</text>
<text x="43.7" y="85.2">PHY1_TXCK</text>
<text x="60.8" y="85.8">PHY1_TXCTL</text>
<text x="60.8" y="84.1">PHY1_TXCK</text>
<text x="61" y="89.3">PHY1_TXD2</text>
<text x="61" y="87.5">PHY1_TXD3</text>
<text x="133.4" y="85.8">PHY1_MDI3_P</text>
<text x="133.4" y="84.1">PHY1_MDI3_N</text>
<text x="133.4" y="89.3">PHY1_MDI2_N</text>
<text x="43.7" y="90.4">PHY1_TXD2</text>
<text x="43.7" y="92.1">PHY1_TXD1</text>
<text x="43.7" y="93.8">PHY1_TXD0</text>
<text x="60.8" y="92.7">PHY1_TXD0</text>
<text x="60.8" y="91">PHY1_TXD1</text>
<text x="133.4" y="91">PHY1_MDI2_P</text>
<text x="133.4" y="94.4">PHY1_MDI1_N</text>
<text x="17.8" y="99.2">PHY1_RXCTL</text>
<text x="17.8" y="100.9">PHY1_RXD3</text>
<text x="17.8" y="97.4">PHY1_RXCK</text>
<text x="34.9" y="97.9">PHY1_RXCTLR101</text>
<text x="34.9" y="99.6">PHY1_RXD3</text>
<text x="34.9" y="101.4">PHY1_RXD2</text>
<text x="34.9" y="96.2">PHY1_RXCK R1031 33R</text>
<text x="62.6" y="99.6">PHY1_RXD3_ADR0</text>
<text x="62.6" y="101.4">PHY1_ETH_RXD2</text>
<text x="62.6" y="97.9">PHY1_RXCTL_ADR2</text>
<text x="62.6" y="96.2">PHY1_RXC_ADR1</text>
<text x="133.4" y="96.2">PHY1_MDI1_P</text>
<text x="133.4" y="101.4">PHY1_MDI0_P</text>
<text x="133.4" y="99.6">PHY1_MDI0_N</text>
<text x="17.8" y="106.1">PHY1_RXD0</text>
<text x="17.8" y="102.6">PHY1_RXD2</text>
<text x="17.8" y="104.4">PHY1_RXD1</text>
<text x="34.9" y="104.8">PHY1_RXD0</text>
<text x="34.9" y="103.1">PHY1_RXD1</text>
<text x="62.6" y="104.8">PHY1_RXD0_RXDLY</text>
<text x="62.6" y="103.1">PHY1_RXD1_TXDLY</text>
<text x="28.4" y="111.1">PHY1_MDC</text>
<text x="28.4" y="112.8">PHY1_MDIO</text>
<text x="45.1" y="111.7">PHY1_MDIO</text>
<text x="45.3" y="110">PHY1_MDC</text>
<text x="133.4" y="108.3">PHY1_INT_N R1025 4.7K</text>
<text x="133.4" y="111.7">PHY1_RSET</text>
<text x="28.9" y="119.7">PS_POR_B</text>
<text x="45" y="118.6">PS_POR_B</text>
<text x="126.5" y="160.1">PHY1_RXD3_ADR0</text>
<text x="126.5" y="161.8">PHY1_RXCTL_ADR2</text>
<text x="76.4" y="165.3">PHY1_RXD0_RXDLY</text>
<text x="76.4" y="163.5">PHY1_RXD1_TXDLY</text>
<text x="126.5" y="163.5">PHY1_RXC_ADR1</text>
</g>
<g font-size="1.5" fill="#004080">
<text x="116.5" y="71.9" transform="rotate(-90 116.5 71.9)">DVDDL</text>
<text x="222" y="71.5">LD2_K</text>
<text x="83.8" y="73.3">XI</text>
<text x="83.8" y="75">XO</text>
<text x="94" y="74.2" transform="rotate(-90 94 74.2)">REG_OUT</text>
<text x="99.2" y="72.7" transform="rotate(-90 99.2 72.7)">IODVDD</text>
<text x="104.4" y="74.5" transform="rotate(-90 104.4 74.5)">AVDD33_1</text>
<text x="106.1" y="74.5" transform="rotate(-90 106.1 74.5)">AVDD33_2</text>
<text x="111.3" y="73.8" transform="rotate(-90 111.3 73.8)">DVDD3V3</text>
<text x="119.9" y="72.7" transform="rotate(-90 119.9 72.7)">AVDDL1</text>
<text x="121.7" y="72.7" transform="rotate(-90 121.7 72.7)">AVDDL2</text>
<text x="123.4" y="72.7" transform="rotate(-90 123.4 72.7)">AVDDL3</text>
<text x="222" y="76.7">LD1_A</text>
<text x="222" y="75">LD1_K</text>
<text x="222" y="73.3">LD2_A</text>
<text x="244.3" y="74.3" transform="rotate(-90 244.3 74.3)">CASE</text>
<text x="83.8" y="80.2">CLKOUT</text>
<text x="113.4" y="78.4">LED0/ENB_LDO</text>
<text x="115" y="81.9">LED2/V_SEL1</text>
<text x="115" y="80.2">LED1/V_SEL0</text>
<text x="222" y="83.6">TRD3+</text>
<text x="222" y="80.2">TRD3-</text>
<text x="83.8" y="85.3">TXC</text>
<text x="83.8" y="88.8">TXD3</text>
<text x="83.8" y="87.1">TXCTL</text>
<text x="118.3" y="85.3">MDI_D_N</text>
<text x="118.4" y="87.1">MDI_D_P</text>
<text x="222" y="87.1">TRD2-</text>
<text x="83.8" y="94">TXD0</text>
<text x="83.8" y="92.2">TXD1</text>
<text x="83.8" y="90.5">TXD2</text>
<text x="118.3" y="90.5">MDI_C_N</text>
<text x="118.4" y="95.7">MDI_B_N</text>
<text x="118.4" y="92.2">MDI_C_P</text>
<text x="222" y="90.5">TRD2+</text>
<text x="222" y="94">CT</text>
<text x="83.8" y="99.2">RXCTL/ADR2</text>
<text x="83.8" y="100.9">RXD3/ADR0</text>
<text x="83.8" y="97.4">RXC/ADR1</text>
<text x="118.4" y="100.9">MDI_A_N</text>
<text x="118.5" y="97.4">MDI_B_P</text>
<text x="222" y="100.9">TRD1-</text>
<text x="83.8" y="106.1">RXD0/RXDLY</text>
<text x="83.8" y="104.3">RXD1/TXDLY</text>
<text x="83.8" y="102.6">RXD2</text>
<text x="118.5" y="102.6">MDI_A_P</text>
<text x="222" y="107.8">TRD0-</text>
<text x="222" y="104.3">TRD1+</text>
<text x="83.8" y="111.3">MDC</text>
<text x="83.8" y="113">MDIO</text>
<text x="117.6" y="109.5">INTB/WOL</text>
<text x="121" y="113">RSET</text>
<text x="222" y="111.3">TRD0+</text>
<text x="232.2" y="113.1" transform="rotate(-90 232.2 113.1)">M5</text>
<text x="233.9" y="113.1" transform="rotate(-90 233.9 113.1)">M4</text>
<text x="239.1" y="113.1" transform="rotate(-90 239.1 113.1)">M2</text>
<text x="240.9" y="113.1" transform="rotate(-90 240.9 113.1)">M1</text>
<text x="83.8" y="116.4">RSTn</text>
<text x="102.7" y="118.3" transform="rotate(-90 102.7 118.3)">EGND</text>
</g>
<g font-size="1.5" fill="#00f">
<text x="238.4" y="71" transform="rotate(180 238.4 71)">Yellow</text>
<text x="237.9" y="74.5" transform="rotate(180 237.9 74.5)">Green</text>
<text x="248.4" y="78.8" transform="rotate(180 248.4 78.8)">8</text>
<text x="248.4" y="82.4" transform="rotate(180 248.4 82.4)">7</text>
<text x="248.4" y="85.7" transform="rotate(180 248.4 85.7)">5</text>
<text x="248.4" y="89.3" transform="rotate(180 248.4 89.3)">4</text>
<text x="248.4" y="99.5" transform="rotate(180 248.4 99.5)">6</text>
<text x="248.4" y="106.4" transform="rotate(180 248.4 106.4)">2</text>
<text x="248.4" y="103.1" transform="rotate(180 248.4 103.1)">3</text>
<text x="248.4" y="110" transform="rotate(180 248.4 110)">1</text>
</g>
<g font-size="1.2">
<text x="29.1" y="1.3">5</text>
<text x="83.6" y="1.3">4</text>
<text x="138.2" y="1.3">3</text>
<text x="192.8" y="1.3">2</text>
<text x="247.4" y="1.3">1</text>
<text x=".5" y="28.3">D</text>
<text x="275.1" y="28.3">D</text>
<text x=".5" y="79.2">C</text>
<text x="275.1" y="79.2">C</text>
<text x=".5" y="130.2">B</text>
<text x="275.1" y="130.2">B</text>
<text x=".5" y="181.1">A</text>
<text x="275.1" y="181.1">A</text>
<text x="29.1" y="206.8">5</text>
<text x="83.6" y="206.8">4</text>
<text x="138.2" y="206.8">3</text>
<text x="192.8" y="206.8">2</text>
<text x="247.4" y="206.8">1</text>
</g>
</svg>
